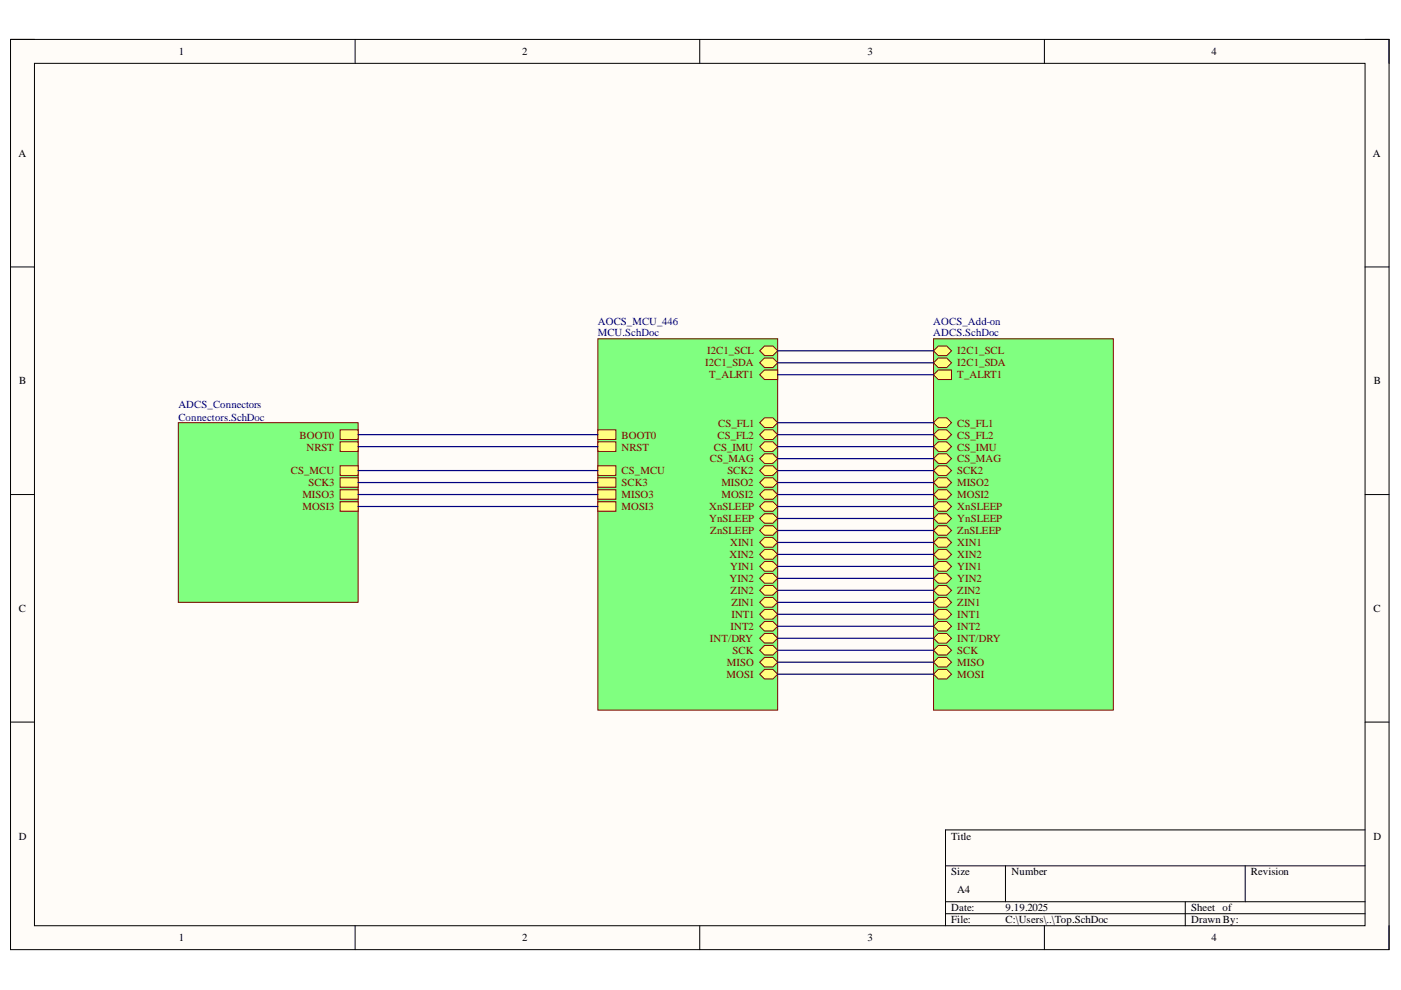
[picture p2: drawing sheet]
<svg xmlns="http://www.w3.org/2000/svg" width="297mm" height="210mm" viewBox="0 0 297 210" stroke-linecap="round" stroke-linejoin="round" font-family="sans-serif">
<path d="M2.2 8.4h292.3v192.9h-292.3z" fill-rule="evenodd" fill="#fffcf8"/>
<path d="M2.2 8.4h292.3v192.9h-292.3z" fill="none" stroke="#000" stroke-width=".21"/>
<path d="M7.3 13.4h282.1v182.9h-282.1z" fill-rule="evenodd" fill="#fffcf8"/>
<g fill="none" stroke="#000" stroke-width=".21">
<path d="M2.2 8.4h5.1M7.3 13.4h282.1v182.9h-282.1zM75.3 8.4v5M148.4 8.4v5M221.4 8.4v5M289.4 8.4h5.1v5M2.2 56.6h5.1M289.4 56.6h5.1M2.2 104.9h5.1M289.4 104.9h5.1M2.2 153.1h5.1M289.4 153.1h5.1"/>
<path d="M289.4 176h-88.9v20.3M75.3 196.3v5M148.4 196.3v5M200.5 183.6h88.9M200.5 191.2h88.9M200.5 193.7h88.9M213.2 183.6v7.6M221.4 196.3v5M251.3 191.2v5.1M264 183.6v7.6M294.5 196.3v5"/>
</g>
<path d="M197.9 71.8h38.1v78.8h-38.1z" fill-rule="evenodd" fill="#80ff80"/>
<path d="M197.9 71.8h38.1v78.8h-38.1z" fill="none" stroke="#800000" stroke-width=".21"/>
<path d="M198.9 73.4h1.8l1 1-1 1h-1.8l-1-1z" fill-rule="evenodd" fill="#ffff80"/>
<path d="M198.9 73.4h1.8l1 1-1 1h-1.8l-1-1z" fill="none" stroke="#800000" stroke-width=".21"/>
<path d="M197.9 76.9l1-1h1.8l1 1-1 1h-1.8z" fill-rule="evenodd" fill="#ffff80"/>
<path d="M197.9 76.9l1-1h1.8l1 1-1 1h-1.8z" fill="none" stroke="#800000" stroke-width=".21"/>
<path d="M197.9 79.5l1-1.1h2.8v2.1h-2.8z" fill-rule="evenodd" fill="#ffff80"/>
<path d="M197.9 79.5l1-1.1h2.8v2.1h-2.8z" fill="none" stroke="#800000" stroke-width=".21"/>
<path d="M197.9 92.2l1-1.1h1.8l1 1.1-1 1h-1.8z" fill-rule="evenodd" fill="#ffff80"/>
<path d="M197.9 92.2l1-1.1h1.8l1 1.1-1 1h-1.8z" fill="none" stroke="#800000" stroke-width=".21"/>
<path d="M198.9 88.6h1.8l1 1-1 1h-1.8l-1-1z" fill-rule="evenodd" fill="#ffff80"/>
<path d="M198.9 88.6h1.8l1 1-1 1h-1.8l-1-1z" fill="none" stroke="#800000" stroke-width=".21"/>
<path d="M197.9 94.7l1-1h1.8l1 1-1 1h-1.8z" fill-rule="evenodd" fill="#ffff80"/>
<path d="M197.9 94.7l1-1h1.8l1 1-1 1h-1.8z" fill="none" stroke="#800000" stroke-width=".21"/>
<path d="M198.9 96.2h1.8l1 1-1 1.1h-1.8l-1-1.1z" fill-rule="evenodd" fill="#ffff80"/>
<path d="M198.9 96.2h1.8l1 1-1 1.1h-1.8l-1-1.1z" fill="none" stroke="#800000" stroke-width=".21"/>
<path d="M197.9 99.8l1-1h1.8l1 1-1 1h-1.8z" fill-rule="evenodd" fill="#ffff80"/>
<path d="M197.9 99.8l1-1h1.8l1 1-1 1h-1.8z" fill="none" stroke="#800000" stroke-width=".21"/>
<path d="M197.9 102.3l1-1h1.8l1 1-1 1h-1.8z" fill-rule="evenodd" fill="#ffff80"/>
<path d="M197.9 102.3l1-1h1.8l1 1-1 1h-1.8z" fill="none" stroke="#800000" stroke-width=".21"/>
<path d="M198.9 103.8h1.8l1 1.1-1 1h-1.8l-1-1z" fill-rule="evenodd" fill="#ffff80"/>
<path d="M198.9 103.8h1.8l1 1.1-1 1h-1.8l-1-1z" fill="none" stroke="#800000" stroke-width=".21"/>
<path d="M197.9 109.9l1-1h1.8l1 1-1 1h-1.8z" fill-rule="evenodd" fill="#ffff80"/>
<path d="M197.9 109.9l1-1h1.8l1 1-1 1h-1.8z" fill="none" stroke="#800000" stroke-width=".21"/>
<path d="M197.9 107.4l1-1h1.8l1 1-1 1h-1.8z" fill-rule="evenodd" fill="#ffff80"/>
<path d="M197.9 107.4l1-1h1.8l1 1-1 1h-1.8z" fill="none" stroke="#800000" stroke-width=".21"/>
<path d="M198.9 111.5h1.8l1 1-1 1h-1.8l-1-1z" fill-rule="evenodd" fill="#ffff80"/>
<path d="M198.9 111.5h1.8l1 1-1 1h-1.8l-1-1z" fill="none" stroke="#800000" stroke-width=".21"/>
<path d="M197.9 115l1-1h1.8l1 1-1 1h-1.8z" fill-rule="evenodd" fill="#ffff80"/>
<path d="M197.9 115l1-1h1.8l1 1-1 1h-1.8z" fill="none" stroke="#800000" stroke-width=".21"/>
<path d="M197.9 117.5l1-1h1.8l1 1-1 1.1h-1.8z" fill-rule="evenodd" fill="#ffff80"/>
<path d="M197.9 117.5l1-1h1.8l1 1-1 1.1h-1.8z" fill="none" stroke="#800000" stroke-width=".21"/>
<path d="M198.9 119.1h1.8l1 1-1 1h-1.8l-1-1z" fill-rule="evenodd" fill="#ffff80"/>
<path d="M198.9 119.1h1.8l1 1-1 1h-1.8l-1-1z" fill="none" stroke="#800000" stroke-width=".21"/>
<path d="M197.9 122.6l1-1h1.8l1 1-1 1h-1.8z" fill-rule="evenodd" fill="#ffff80"/>
<path d="M197.9 122.6l1-1h1.8l1 1-1 1h-1.8z" fill="none" stroke="#800000" stroke-width=".21"/>
<path d="M197.9 125.2l1-1h1.8l1 1-1 1h-1.8z" fill-rule="evenodd" fill="#ffff80"/>
<path d="M197.9 125.2l1-1h1.8l1 1-1 1h-1.8z" fill="none" stroke="#800000" stroke-width=".21"/>
<path d="M197.9 132.8l1-1h1.8l1 1-1 1h-1.8z" fill-rule="evenodd" fill="#ffff80"/>
<path d="M197.9 132.8l1-1h1.8l1 1-1 1h-1.8z" fill="none" stroke="#800000" stroke-width=".21"/>
<path d="M198.9 126.7h1.8l1 1-1 1h-1.8l-1-1z" fill-rule="evenodd" fill="#ffff80"/>
<path d="M198.9 126.7h1.8l1 1-1 1h-1.8l-1-1z" fill="none" stroke="#800000" stroke-width=".21"/>
<path d="M197.9 130.2l1-1h1.8l1 1-1 1.1h-1.8z" fill-rule="evenodd" fill="#ffff80"/>
<path d="M197.9 130.2l1-1h1.8l1 1-1 1.1h-1.8z" fill="none" stroke="#800000" stroke-width=".21"/>
<path d="M197.9 135.3l1-1h1.8l1 1-1 1h-1.8z" fill-rule="evenodd" fill="#ffff80"/>
<path d="M197.9 135.3l1-1h1.8l1 1-1 1h-1.8z" fill="none" stroke="#800000" stroke-width=".21"/>
<path d="M197.9 137.9l1-1h1.8l1 1-1 1h-1.8z" fill-rule="evenodd" fill="#ffff80"/>
<path d="M197.9 137.9l1-1h1.8l1 1-1 1h-1.8z" fill="none" stroke="#800000" stroke-width=".21"/>
<path d="M197.9 140.4l1-1h1.8l1 1-1 1h-1.8z" fill-rule="evenodd" fill="#ffff80"/>
<path d="M197.9 140.4l1-1h1.8l1 1-1 1h-1.8z" fill="none" stroke="#800000" stroke-width=".21"/>
<path d="M197.9 142.9l1-1h1.8l1 1-1 1.1h-1.8z" fill-rule="evenodd" fill="#ffff80"/>
<path d="M197.9 142.9l1-1h1.8l1 1-1 1.1h-1.8z" fill="none" stroke="#800000" stroke-width=".21"/>
<path d="M37.8 89.6h38.1v38.1h-38.1z" fill-rule="evenodd" fill="#80ff80"/>
<path d="M37.8 89.6h38.1v38.1h-38.1z" fill="none" stroke="#800000" stroke-width=".21"/>
<path d="M72.1 93.7h3.8v2h-3.8z" fill-rule="evenodd" fill="#ffff80"/>
<path d="M72.1 93.7h3.8v2h-3.8z" fill="none" stroke="#800000" stroke-width=".21"/>
<path d="M72.1 91.1h3.8v2.1h-3.8z" fill-rule="evenodd" fill="#ffff80"/>
<path d="M72.1 91.1h3.8v2.1h-3.8z" fill="none" stroke="#800000" stroke-width=".21"/>
<path d="M72.1 98.8h3.8v2h-3.8z" fill-rule="evenodd" fill="#ffff80"/>
<path d="M72.1 98.8h3.8v2h-3.8z" fill="none" stroke="#800000" stroke-width=".21"/>
<path d="M72.1 101.3h3.8v2h-3.8z" fill-rule="evenodd" fill="#ffff80"/>
<path d="M72.1 101.3h3.8v2h-3.8z" fill="none" stroke="#800000" stroke-width=".21"/>
<path d="M72.1 103.8h3.8v2.1h-3.8z" fill-rule="evenodd" fill="#ffff80"/>
<path d="M72.1 103.8h3.8v2.1h-3.8z" fill="none" stroke="#800000" stroke-width=".21"/>
<path d="M72.1 106.4h3.8v2h-3.8z" fill-rule="evenodd" fill="#ffff80"/>
<path d="M72.1 106.4h3.8v2h-3.8z" fill="none" stroke="#800000" stroke-width=".21"/>
<path d="M126.8 71.8h38.1v78.8h-38.1z" fill-rule="evenodd" fill="#80ff80"/>
<path d="M126.8 71.8h38.1v78.8h-38.1z" fill="none" stroke="#800000" stroke-width=".21"/>
<path d="M126.8 93.7h3.8v2h-3.8z" fill-rule="evenodd" fill="#ffff80"/>
<path d="M126.8 93.7h3.8v2h-3.8z" fill="none" stroke="#800000" stroke-width=".21"/>
<path d="M126.8 91.1h3.8v2.1h-3.8z" fill-rule="evenodd" fill="#ffff80"/>
<path d="M126.8 91.1h3.8v2.1h-3.8z" fill="none" stroke="#800000" stroke-width=".21"/>
<path d="M162.1 73.4h1.8l1 1-1 1h-1.8l-1-1z" fill-rule="evenodd" fill="#ffff80"/>
<path d="M162.1 73.4h1.8l1 1-1 1h-1.8l-1-1z" fill="none" stroke="#800000" stroke-width=".21"/>
<path d="M161.1 76.9l1-1h1.8l1 1-1 1h-1.8z" fill-rule="evenodd" fill="#ffff80"/>
<path d="M161.1 76.9l1-1h1.8l1 1-1 1h-1.8z" fill="none" stroke="#800000" stroke-width=".21"/>
<path d="M161.1 92.2l1-1.1h1.8l1 1.1-1 1h-1.8z" fill-rule="evenodd" fill="#ffff80"/>
<path d="M161.1 92.2l1-1.1h1.8l1 1.1-1 1h-1.8z" fill="none" stroke="#800000" stroke-width=".21"/>
<path d="M162.1 88.6h1.8l1 1-1 1h-1.8l-1-1z" fill-rule="evenodd" fill="#ffff80"/>
<path d="M162.1 88.6h1.8l1 1-1 1h-1.8l-1-1z" fill="none" stroke="#800000" stroke-width=".21"/>
<path d="M161.1 94.7l1-1h1.8l1 1-1 1h-1.8z" fill-rule="evenodd" fill="#ffff80"/>
<path d="M161.1 94.7l1-1h1.8l1 1-1 1h-1.8z" fill="none" stroke="#800000" stroke-width=".21"/>
<path d="M162.1 96.2h1.8l1 1-1 1h-1.8l-1-1z" fill-rule="evenodd" fill="#ffff80"/>
<path d="M162.1 96.2h1.8l1 1-1 1h-1.8l-1-1z" fill="none" stroke="#800000" stroke-width=".21"/>
<path d="M161.1 99.8l1-1h1.8l1 1-1 1h-1.8z" fill-rule="evenodd" fill="#ffff80"/>
<path d="M161.1 99.8l1-1h1.8l1 1-1 1h-1.8z" fill="none" stroke="#800000" stroke-width=".21"/>
<path d="M161.1 102.3l1-1h1.8l1 1-1 1h-1.8z" fill-rule="evenodd" fill="#ffff80"/>
<path d="M161.1 102.3l1-1h1.8l1 1-1 1h-1.8z" fill="none" stroke="#800000" stroke-width=".21"/>
<path d="M161.1 79.5l1-1.1h2.8v2.1h-2.8z" fill-rule="evenodd" fill="#ffff80"/>
<path d="M161.1 79.5l1-1.1h2.8v2.1h-2.8z" fill="none" stroke="#800000" stroke-width=".21"/>
<path d="M126.8 98.8h3.8v2h-3.8z" fill-rule="evenodd" fill="#ffff80"/>
<path d="M126.8 98.8h3.8v2h-3.8z" fill="none" stroke="#800000" stroke-width=".21"/>
<path d="M126.8 101.3h3.8v2h-3.8z" fill-rule="evenodd" fill="#ffff80"/>
<path d="M126.8 101.3h3.8v2h-3.8z" fill="none" stroke="#800000" stroke-width=".21"/>
<path d="M126.8 103.8h3.8v2.1h-3.8z" fill-rule="evenodd" fill="#ffff80"/>
<path d="M126.8 103.8h3.8v2.1h-3.8z" fill="none" stroke="#800000" stroke-width=".21"/>
<path d="M126.8 106.4h3.8v2h-3.8z" fill-rule="evenodd" fill="#ffff80"/>
<path d="M126.8 106.4h3.8v2h-3.8z" fill="none" stroke="#800000" stroke-width=".21"/>
<path d="M162.1 103.8h1.8l1 1.1-1 1h-1.8l-1-1z" fill-rule="evenodd" fill="#ffff80"/>
<path d="M162.1 103.8h1.8l1 1.1-1 1h-1.8l-1-1z" fill="none" stroke="#800000" stroke-width=".21"/>
<path d="M161.1 107.4l1-1h1.8l1 1-1 1h-1.8z" fill-rule="evenodd" fill="#ffff80"/>
<path d="M161.1 107.4l1-1h1.8l1 1-1 1h-1.8z" fill="none" stroke="#800000" stroke-width=".21"/>
<path d="M161.1 109.9l1-1h1.8l1 1-1 1h-1.8z" fill-rule="evenodd" fill="#ffff80"/>
<path d="M161.1 109.9l1-1h1.8l1 1-1 1h-1.8z" fill="none" stroke="#800000" stroke-width=".21"/>
<path d="M162.1 111.5h1.8l1 1-1 1h-1.8l-1-1z" fill-rule="evenodd" fill="#ffff80"/>
<path d="M162.1 111.5h1.8l1 1-1 1h-1.8l-1-1z" fill="none" stroke="#800000" stroke-width=".21"/>
<path d="M161.1 115l1-1h1.8l1 1-1 1h-1.8z" fill-rule="evenodd" fill="#ffff80"/>
<path d="M161.1 115l1-1h1.8l1 1-1 1h-1.8z" fill="none" stroke="#800000" stroke-width=".21"/>
<path d="M161.1 117.5l1-1h1.8l1 1-1 1.1h-1.8z" fill-rule="evenodd" fill="#ffff80"/>
<path d="M161.1 117.5l1-1h1.8l1 1-1 1.1h-1.8z" fill="none" stroke="#800000" stroke-width=".21"/>
<path d="M162.1 119.1h1.8l1 1-1 1h-1.8l-1-1z" fill-rule="evenodd" fill="#ffff80"/>
<path d="M162.1 119.1h1.8l1 1-1 1h-1.8l-1-1z" fill="none" stroke="#800000" stroke-width=".21"/>
<path d="M161.1 122.6l1-1h1.8l1 1-1 1h-1.8z" fill-rule="evenodd" fill="#ffff80"/>
<path d="M161.1 122.6l1-1h1.8l1 1-1 1h-1.8z" fill="none" stroke="#800000" stroke-width=".21"/>
<path d="M161.1 125.2l1-1h1.8l1 1-1 1h-1.8z" fill-rule="evenodd" fill="#ffff80"/>
<path d="M161.1 125.2l1-1h1.8l1 1-1 1h-1.8z" fill="none" stroke="#800000" stroke-width=".21"/>
<path d="M161.1 130.2l1-1h1.8l1 1-1 1.1h-1.8z" fill-rule="evenodd" fill="#ffff80"/>
<path d="M161.1 130.2l1-1h1.8l1 1-1 1.1h-1.8z" fill="none" stroke="#800000" stroke-width=".21"/>
<path d="M161.1 127.7l1-1h1.8l1 1-1 1h-1.8z" fill-rule="evenodd" fill="#ffff80"/>
<path d="M161.1 127.7l1-1h1.8l1 1-1 1h-1.8z" fill="none" stroke="#800000" stroke-width=".21"/>
<path d="M161.1 132.8l1-1h1.8l1 1-1 1h-1.8z" fill-rule="evenodd" fill="#ffff80"/>
<path d="M161.1 132.8l1-1h1.8l1 1-1 1h-1.8z" fill="none" stroke="#800000" stroke-width=".21"/>
<path d="M161.1 135.3l1-1h1.8l1 1-1 1h-1.8z" fill-rule="evenodd" fill="#ffff80"/>
<path d="M161.1 135.3l1-1h1.8l1 1-1 1h-1.8z" fill="none" stroke="#800000" stroke-width=".21"/>
<path d="M162.1 136.8h1.8l1 1.1-1 1h-1.8l-1-1z" fill-rule="evenodd" fill="#ffff80"/>
<path d="M162.1 136.8h1.8l1 1.1-1 1h-1.8l-1-1z" fill="none" stroke="#800000" stroke-width=".21"/>
<path d="M161.1 142.9l1-1h1.8l1 1-1 1.1h-1.8z" fill-rule="evenodd" fill="#ffff80"/>
<path d="M161.1 142.9l1-1h1.8l1 1-1 1.1h-1.8z" fill="none" stroke="#800000" stroke-width=".21"/>
<path d="M161.1 140.4l1-1h1.8l1 1-1 1h-1.8z" fill-rule="evenodd" fill="#ffff80"/>
<path d="M161.1 140.4l1-1h1.8l1 1-1 1h-1.8z" fill="none" stroke="#800000" stroke-width=".21"/>
<g fill="none" stroke="#000080" stroke-width=".25">
<path d="M164.9 74.4h33M164.9 76.9h33M164.9 79.5h33M75.9 92.2h50.9M75.9 94.7h50.9M75.9 99.8h50.9M164.9 92.2h33M164.9 94.7h33M164.9 89.6h33M164.9 97.2h33M164.9 99.8h33M75.9 102.3h50.9"/>
<path d="M75.9 104.9h50.9M75.9 107.4h50.9M164.9 102.3h33M164.9 104.9h33M164.9 107.4h33M164.9 109.9h33M164.9 112.5h33M164.9 115h33M164.9 117.5h33M164.9 120.1h33M164.9 122.6h33M164.9 125.2h33"/>
<path d="M164.9 127.7h33M164.9 130.2h33M164.9 132.8h33M164.9 135.3h33M164.9 137.9h33M164.9 140.4h33M164.9 142.9h33"/>
</g>
<g font-size="2.3">
<text x="37.9" y="11.7">1</text>
<text x="110.7" y="11.7">2</text>
<text x="183.9" y="11.7">3</text>
<text x="256.8" y="11.7">4</text>
<text x="3.9" y="33.3">A</text>
<text x="291.1" y="33.3">A</text>
<text x="4.1" y="81.5">B</text>
<text x="291.3" y="81.5">B</text>
<text x="4" y="129.8">C</text>
<text x="291.2" y="129.8">C</text>
<text x="4" y="178">D</text>
<text x="201.7" y="178">Title</text>
<text x="291.2" y="178">D</text>
<text x="201.7" y="185.6">Size</text>
<text x="214.5" y="185.6">Number</text>
<text x="265.2" y="185.6">Revision</text>
<text x="203" y="189.4">A4</text>
<text x="201.7" y="193.2">Date:</text>
<text x="201.7" y="195.8">File:</text>
<text x="213.2" y="193.2">9.19.2025</text>
<text x="213.2" y="195.8">C:\Users\..\Top.SchDoc</text>
<text x="252.5" y="193.2">Sheet of</text>
<text x="252.5" y="195.8">Drawn By:</text>
<text x="37.9" y="199.6">1</text>
<text x="110.7" y="199.6">2</text>
<text x="183.9" y="199.6">3</text>
<text x="256.8" y="199.6">4</text>
</g>
<g font-size="2.3" fill="#000080">
<text x="126.7" y="68.8">AOCS_MCU_446</text>
<text x="126.7" y="71.3">MCU.SchDoc</text>
<text x="197.9" y="68.8">AOCS_Add-on</text>
<text x="197.9" y="71.3">ADCS.SchDoc</text>
<text x="37.8" y="86.6">ADCS_Connectors</text>
<text x="37.8" y="89.2">Connectors.SchDoc</text>
</g>
<g font-size="2.3" fill="#800000">
<text x="149.5" y="77.7">I2C1_SDA</text>
<text x="149.9" y="75.1">I2C1_SCL</text>
<text x="203" y="75.1">I2C1_SCL</text>
<text x="203" y="77.7">I2C1_SDA</text>
<text x="150.3" y="80.2">T_ALRT1</text>
<text x="203" y="80.2">T_ALRT1</text>
<text x="63.5" y="93">BOOT0</text>
<text x="65" y="95.5">NRST</text>
<text x="131.8" y="95.5">NRST</text>
<text x="131.8" y="93">BOOT0</text>
<text x="151.3" y="95.5">CS_IMU</text>
<text x="152.1" y="93">CS_FL2</text>
<text x="152.3" y="90.4">CS_FL1</text>
<text x="203" y="93">CS_FL2</text>
<text x="203" y="90.4">CS_FL1</text>
<text x="203" y="95.5">CS_IMU</text>
<text x="61.7" y="100.6">CS_MCU</text>
<text x="131.8" y="100.6">CS_MCU</text>
<text x="150.5" y="98.1">CS_MAG</text>
<text x="154.2" y="100.6">SCK2</text>
<text x="203" y="98.1">CS_MAG</text>
<text x="203" y="100.6">SCK2</text>
<text x="64.1" y="105.7">MISO3</text>
<text x="65.4" y="103.1">SCK3</text>
<text x="131.8" y="103.1">SCK3</text>
<text x="131.8" y="105.7">MISO3</text>
<text x="153" y="103.1">MISO2</text>
<text x="153" y="105.7">MOSI2</text>
<text x="203" y="103.1">MISO2</text>
<text x="203" y="105.7">MOSI2</text>
<text x="64.1" y="108.2">MOSI3</text>
<text x="131.8" y="108.2">MOSI3</text>
<text x="150.3" y="108.2">XnSLEEP</text>
<text x="150.3" y="110.7">YnSLEEP</text>
<text x="150.6" y="113.3">ZnSLEEP</text>
<text x="203" y="110.7">YnSLEEP</text>
<text x="203" y="108.2">XnSLEEP</text>
<text x="203" y="113.3">ZnSLEEP</text>
<text x="154.6" y="118.3">XIN2</text>
<text x="154.8" y="115.8">XIN1</text>
<text x="203" y="115.8">XIN1</text>
<text x="203" y="118.3">XIN2</text>
<text x="154.6" y="123.4">YIN2</text>
<text x="154.8" y="120.9">YIN1</text>
<text x="154.9" y="125.9">ZIN2</text>
<text x="203" y="120.9">YIN1</text>
<text x="203" y="123.4">YIN2</text>
<text x="203" y="125.9">ZIN2</text>
<text x="155.1" y="131">INT1</text>
<text x="155.1" y="128.5">ZIN1</text>
<text x="203" y="128.5">ZIN1</text>
<text x="203" y="131">INT1</text>
<text x="150.5" y="136.1">INT/DRY</text>
<text x="154.9" y="133.6">INT2</text>
<text x="203" y="133.6">INT2</text>
<text x="203" y="136.1">INT/DRY</text>
<text x="154.1" y="143.7">MOSI</text>
<text x="154.1" y="141.2">MISO</text>
<text x="155.3" y="138.6">SCK</text>
<text x="203" y="138.6">SCK</text>
<text x="203" y="141.2">MISO</text>
<text x="203" y="143.7">MOSI</text>
</g>
</svg>
